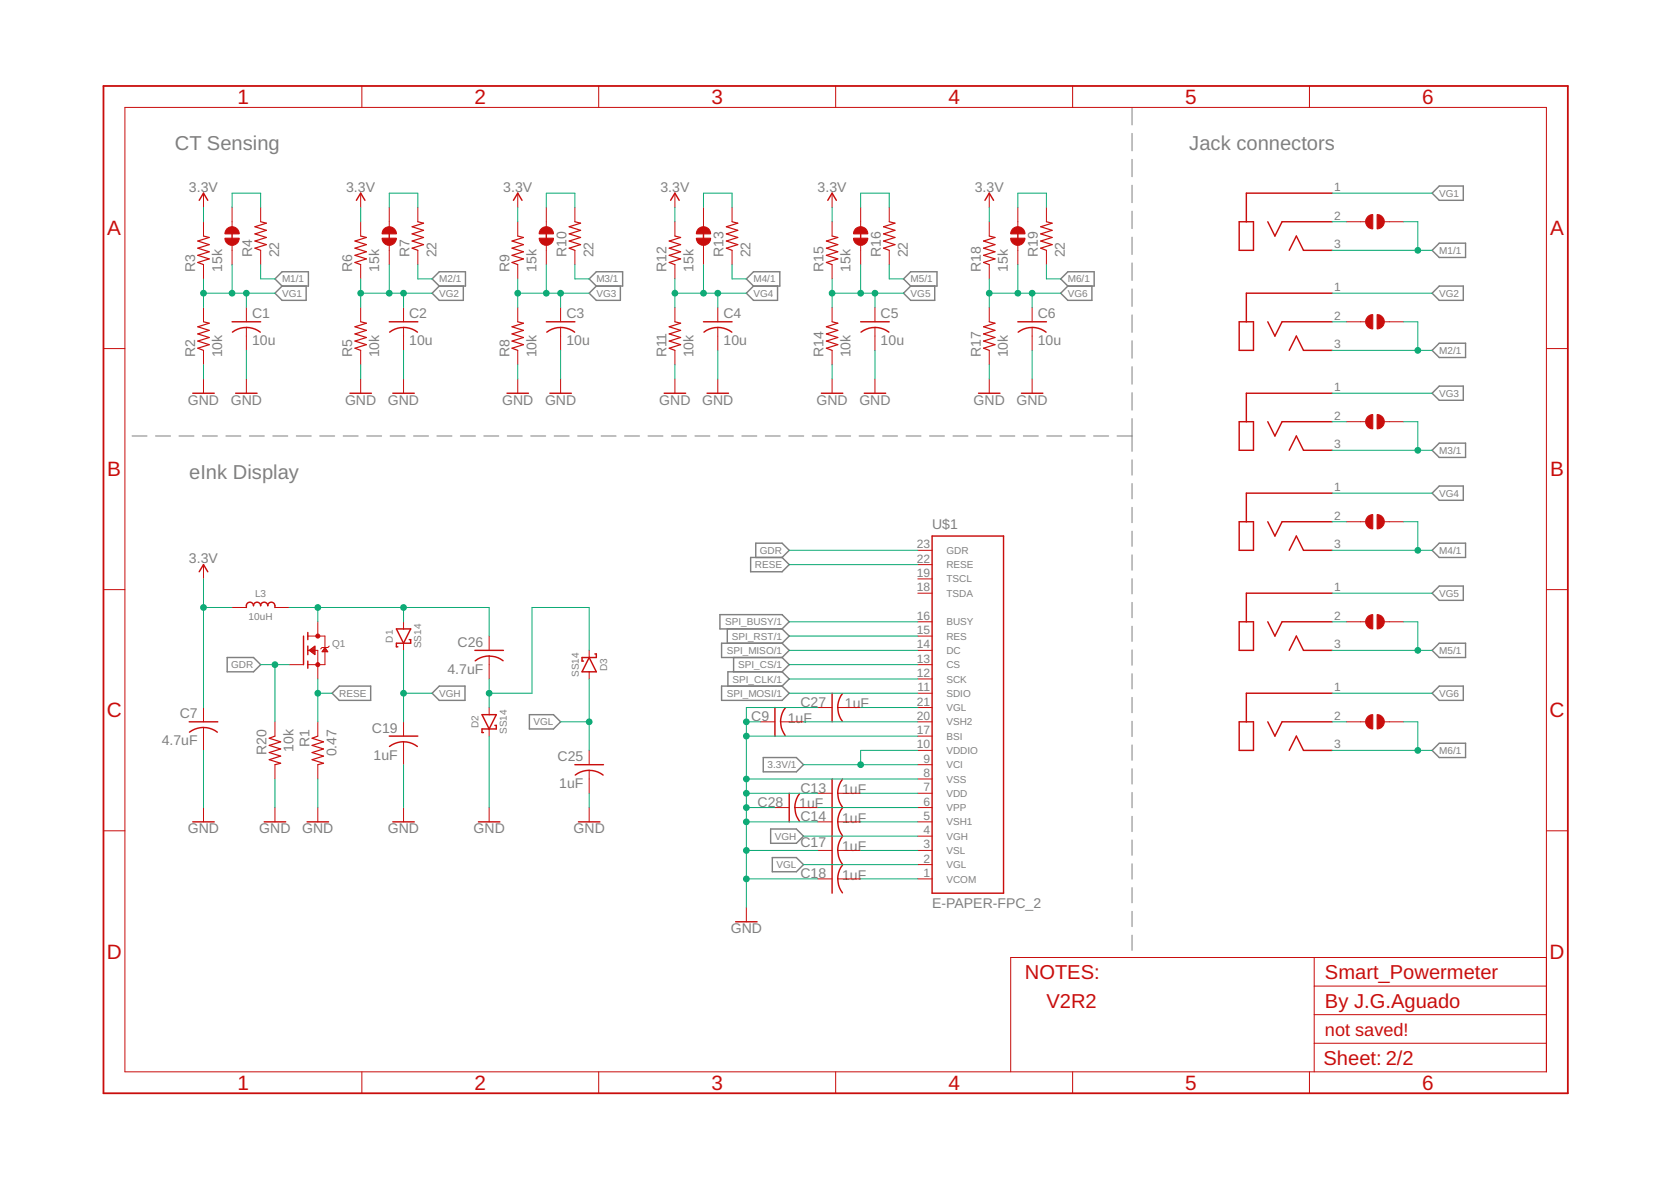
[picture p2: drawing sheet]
<svg xmlns="http://www.w3.org/2000/svg" width="297mm" height="210mm" viewBox="0 0 297 210" stroke-linecap="round" stroke-linejoin="round" font-family="sans-serif">
<g fill="none" stroke="#808080" stroke-width=".18">
<path d="M201.2 19.1v3.1M201.2 23.7v3.1M201.2 28.3v3.1M201.2 32.9v3.1M201.2 37.5v3.1M201.2 42.1v3.1M201.2 46.7v3.1M201.2 51.4v3.1M201.2 56v3.1M23.5 77.5h2.6M27.6 77.5h2.7M31.8 77.5h2.7"/>
<path d="M36 77.5h2.7M40.2 77.5h2.6M44.3 77.5h2.7M48.5 77.5h2.7M52.7 77.5h2.6M56.8 77.5h2.7M61 77.5h2.7M65.2 77.5h2.6M69.3 77.5h2.7M73.5 77.5h2.7M77.7 77.5h2.6M81.8 77.5h2.7"/>
<path d="M86 77.5h2.7M90.2 77.5h2.6M94.3 77.5h2.7M98.5 77.5h2.7M102.7 77.5h2.6M106.8 77.5h2.7M111 77.5h2.7M115.2 77.5h2.7M119.4 77.5h2.6M123.5 77.5h2.7M127.7 77.5h2.7M131.9 77.5h2.6"/>
<path d="M136 77.5h2.7M140.2 77.5h2.7M144.4 77.5h2.6M148.5 77.5h2.7M152.7 77.5h2.7M156.9 77.5h2.7M161.1 77.5h2.6M165.2 77.5h2.7M169.4 77.5h2.7M173.6 77.5h2.6M177.7 77.5h2.7M181.9 77.5h2.7"/>
<path d="M186.1 77.5h2.6M190.2 77.5h2.7M194.4 77.5h2.7M198.6 77.5h2.6M201.2 60.6v3.1M201.2 65.2v3.1M201.2 69.8v3.1M201.2 74.4v5.8M201.2 81.7v2.8M201.2 85.9v2.8M201.2 90.2v2.7M201.2 94.4v2.7"/>
<path d="M201.2 98.6v2.7M201.2 102.8v2.8M201.2 107.1v2.7M201.2 111.3v2.7M201.2 115.5v2.7M201.2 119.7v2.7M201.2 124v2.7M201.2 128.2v2.7M201.2 132.4v2.7M201.2 136.6v2.8M201.2 140.8v2.8M201.2 145.1v2.7"/>
<path d="M201.2 149.3v2.7M201.2 153.5v2.8M201.2 157.8v2.7M201.2 162v2.7M201.2 166.2v2.7"/>
</g>
<g fill="none" stroke="#808080" stroke-width=".25">
<path d="M254.6 34.3l1.2-1.2h4.3v2.5h-4.3zM48.9 49.6l1.2-1.3h4.7v2.5h-4.7zM50.1 50.8l-1.2 1.3 1.2 1.3h4.3v-2.6M76.8 49.6l1.3-1.3h4.6v2.5h-4.6zM78.1 50.8l-1.3 1.3 1.3 1.3h4.3v-2.6M104.7 49.6l1.3-1.3h4.7v2.5h-4.7zM106 50.8l-1.3 1.3 1.3 1.3h4.3v-2.6M132.7 49.6l1.2-1.3h4.7v2.5h-4.7zM133.9 50.8l-1.2 1.3 1.2 1.3h4.3v-2.6M160.6 49.6l1.3-1.3h4.7v2.5h-4.7zM161.9 50.8l-1.3 1.3 1.3 1.3h4.3v-2.6M188.6 49.6l1.2-1.3h4.7v2.5h-4.7z"/>
<path d="M189.8 50.8l-1.2 1.3 1.2 1.3h4.3v-2.6M254.6 52.1l1.2-1.3h4.3v2.6h-4.3zM254.6 44.5l1.2-1.3h4.7v2.6h-4.7zM254.6 69.9l1.2-1.3h4.3v2.5h-4.3zM254.6 62.3l1.2-1.3h4.7v2.5h-4.7zM133.4 99.1h5.6l1.3 1.3-1.3 1.2h-5.6zM134.3 99.1v-2.6h4.7l1.3 1.3-1.3 1.3M254.6 87.7l1.2-1.3h4.3v2.5h-4.3zM254.6 80l1.2-1.2h4.7v2.5h-4.7zM254.6 97.8l1.2-1.3h4.7v2.6h-4.7zM40.4 116.9h4.7l1.2 1.2-1.2 1.3h-4.7zM128 109.2h11l1.3 1.3-1.3 1.3h-11z"/>
<path d="M129.3 111.8v2.5M130.4 116.9v2.5M139 114.3h-10.7v2.6h10.7M139 116.9l1.3 1.2-1.3 1.3M139 119.4h-9.6v2.5M139 111.8l1.3 1.3-1.3 1.2M139 114.3l1.3 1.3-1.3 1.3M139 119.4l1.3 1.3-1.3 1.2M254.6 105.4l1.2-1.2h4.3v2.5h-4.3zM254.6 115.6l1.2-1.3h4.7v2.6h-4.7zM59 123.2l1.3-1.3h5.6v2.6h-5.6zM78.1 121.9h4.6v2.6h-4.6l-1.3-1.3z"/>
<path d="M94.1 127h4.3l1.3 1.3-1.3 1.3h-4.3zM128.3 121.9h10.7l1.3 1.3-1.3 1.3h-10.7zM135.7 134.6h5.9l1.2 1.3-1.2 1.3h-5.9zM254.6 123.2l1.2-1.3h4.3v2.6h-4.3zM254.6 133.4l1.2-1.3h4.7v2.5h-4.7zM137 147.3h4.6l1.2 1.3-1.2 1.3h-4.6zM137.3 152.4h4.3l1.2 1.3-1.2 1.2h-4.3z"/>
</g>
<g fill="none" stroke="#c90d0c" stroke-width=".25">
<path d="M35.4 35.6l.8-1.3 .7 1.3M63.4 35.6l.7-1.3 .8 1.3M91.3 35.6l.7-1.3 .8 1.3M119.2 35.6l.8-1.3 .7 1.3M147.2 35.6l.7-1.3 .8 1.3M175.1 35.6l.8-1.3 .7 1.3M220.3 39.4h2.5v5.1h-2.5zM225.4 39.4l1.2 2.6 1.3-2.6h8.9M236.8 34.3h-15.2v5.1M41.3 57.2h5M41.3 40.9v1.8M43.8 58.2a4.2 4.2 0 0 1 2.5 .8"/>
<path d="M43.8 58.2a3.9 3.9 0 0 0-2.5 .8M69.2 57.2h5.1M69.2 40.9v1.8M71.7 58.2a4.2 4.2 0 0 1 2.5 .8M71.7 58.2a3.9 3.9 0 0 0-2.4 .8M97.1 57.2h5.1M97.1 40.9v1.8M99.7 58.2h.5a4.2 4.2 0 0 1 2 .8M99.7 58.2a3.9 3.9 0 0 0-2.5 .8M125.1 57.2h5M125.1 40.9v1.8M127.6 58.2h.5a4.2 4.2 0 0 1 2 .8"/>
<path d="M127.6 58.2a3.9 3.9 0 0 0-2.5 .8M153 57.2h5.1M153 40.9v1.8M155.5 58.2a4.2 4.2 0 0 1 2.5 .8M155.5 58.2a3.9 3.9 0 0 0-2.4 .8M180.9 57.2h5.1M180.9 40.9v1.8M183.5 58.2a4.2 4.2 0 0 1 2.4 .8M183.5 58.2a3.9 3.9 0 0 0-2.5 .8M220.3 57.2h2.5v5.1h-2.5zM225.4 57.2l1.2 2.5 1.3-2.5h8.9M229.2 44.5l1.2-2.5 1.3 2.5h5.1"/>
<path d="M236.8 52.1h-15.2v5.1M34.3 69.9h3.8M41.9 69.9h3.8M62.2 69.9h3.8M69.8 69.9h3.8M90.1 69.9h3.8M97.7 69.9h3.9M118.1 69.9h3.8M125.7 69.9h3.8M146 69.9h3.8M153.6 69.9h3.8M173.9 69.9h3.9"/>
<path d="M181.6 69.9h3.8M220.3 75h2.5v5h-2.5zM225.4 75l1.2 2.5 1.3-2.5h8.9M229.2 62.3l1.2-2.6 1.3 2.6h5.1M236.8 69.9h-15.2v5.1M165.7 95.3h12.7v63.4h-12.7zM220.3 92.7h2.5v5.1h-2.5zM225.4 92.7l1.2 2.6 1.3-2.6h8.9M229.2 80l1.2-2.5 1.3 2.5h5.1M229.2 97.8l1.2-2.5 1.3 2.5h5.1M236.8 87.7h-15.2v5M35.4 101.6l.8-1.2 .7 1.2"/>
<path d="M43.8 108a.66 .66 0 0 1 .4-.9 .66 .66 0 0 1 .9 .6 .63 .63 0 0 1 .6-.7 .63 .63 0 0 1 .6 .7 .63 .63 0 0 1 .7-.7 .63 .63 0 0 1 .6 .7 .67 .67 0 0 1 .8-.7 .67 .67 0 0 1 .5 1M54 113.1v5M54.7 112.4v1.3M54.7 114.8v1.6M54.7 117.5v1.3M70.5 111.8h2.5l-1.3 2.5zM72.7 113.7h.3v.6h-2.5v.7h.2M84.4 115.6h5.1M87 116.6a4 4 0 0 0-2.5 .9M87 116.6a3.9 3.9 0 0 1 2.4 .8M104.7 116.9l1.3 2.5h-2.5zM105.7 116.2h.3v.7h-2.5v.6h.2"/>
<path d="M220.3 110.5h2.5v5.1h-2.5zM225.4 110.5l1.2 2.6 1.3-2.6h8.9M229.2 115.6l1.2-2.5 1.3 2.5h5.1M236.8 105.4h-15.2v5.1M33.6 128.3h5.1M36.2 129.3h-.6a4.2 4.2 0 0 0-1.9 .8M36.2 129.3a3.9 3.9 0 0 1 2.4 .8M69.2 130.8h5.1M71.7 131.8l-.5 .1a4.2 4.2 0 0 0-2 .8M71.7 131.8a3.9 3.9 0 0 1 2.5 .9M85.7 127h2.5l-1.2 2.6zM88 128.9h.2v.7h-2.5v.6h.2"/>
<path d="M102.2 135.9h5.1M102.3 137.8a4 4 0 0 1 4.9 0M137.8 125.8v5M138.8 128.3a3.9 3.9 0 0 0 .8 2.4M139.6 125.8a4 4 0 0 0-.9 2.5M147.9 123.2v5.1M147.9 138.5v20.2M149.8 138.5a4 4 0 0 0 0 4.9M149.8 123.3a4 4 0 0 0 0 4.9M220.3 128.3h2.5v5.1h-2.5zM225.4 128.3l1.2 2.5 1.3-2.5h8.9M229.2 133.4l1.2-2.6 1.3 2.6h5.1"/>
<path d="M236.8 123.2h-15.2v5.1M34.3 146.1h3.8M47 146.1h3.8M54.6 146.1h3.8M69.8 146.1h3.8M85 146.1h3.9M102.8 146.1h3.8M140.3 141v5.1M141.3 143.5a3.9 3.9 0 0 0 .8 2.5M142.2 141a4 4 0 0 0-.9 2.5M149.8 143.6a4 4 0 0 0 0 4.9M149.8 148.7a4 4 0 0 0 0 4.9"/>
<path d="M149.8 153.7a4 4 0 0 0 0 5M130.8 163.8h3.8"/>
</g>
<g fill="none" stroke="#c90d0c" stroke-width=".18">
<path d="M22.2 19.1h252.7v171.4h-252.7zM64.3 15.3v3.8M106.4 15.3v3.8M148.5 15.3v3.8M190.7 15.3v3.8M232.8 15.3v3.8M36.2 34.3v2.6M36.2 39.4v2.6M41.3 36.9v3.4M46.3 36.9v2.5M64.1 34.3v2.6M64.1 39.4v2.6"/>
<path d="M69.2 36.9v3.4M74.3 36.9v2.5M92 34.3v2.6M92 39.4v2.6M97.1 36.9v3.4M102.2 36.9v2.5M120 34.3v2.6M120 39.4v2.6M125.1 36.9v3.4M130.1 36.9v2.5M147.9 34.3v2.6M147.9 39.4v2.6"/>
<path d="M153 36.9v3.4M158.1 36.9v2.5M175.9 34.3v2.6M175.9 39.4v2.6M180.9 36.9v3.4M186 36.9v2.5M239.3 39.4h3.5M246.1 39.4h3.4M36.2 47v2.6M36.2 54.7v2.5M41.3 43.6v3.4M43.8 54.7v2.5"/>
<path d="M43.8 58.2v4.1M46.3 44.5v2.5M64.1 47v2.6M64.1 54.7v2.5M69.2 43.6v3.4M71.7 54.7v2.5M71.7 58.2v4.1M74.3 44.5v2.5M92 47v2.6M92 54.7v2.5M97.1 43.6v3.4M99.7 54.7v2.5"/>
<path d="M99.7 58.2v4.1M102.2 44.5v2.5M120 47v2.6M120 54.7v2.5M125.1 43.6v3.4M127.6 54.7v2.5M127.6 58.2v4.1M130.1 44.5v2.5M147.9 47v2.6M147.9 54.7v2.5M153 43.6v3.4M155.5 54.7v2.5"/>
<path d="M155.5 58.2v4.1M158.1 44.5v2.5M175.9 47v2.6M175.9 54.7v2.5M180.9 43.6v3.4M183.5 54.7v2.5M183.5 58.2v4.1M186 44.5v2.5M239.3 57.2h3.5M246.1 57.2h3.4M18.4 62h3.8M36.2 62.3v2.5"/>
<path d="M36.2 67.4v2.5M43.8 67.4v2.5M64.1 62.3v2.5M64.1 67.4v2.5M71.7 67.4v2.5M92 62.3v2.5M92 67.4v2.5M99.7 67.4v2.5M120 62.3v2.5M120 67.4v2.5M127.6 67.4v2.5M147.9 62.3v2.5"/>
<path d="M147.9 67.4v2.5M155.5 67.4v2.5M175.9 62.3v2.5M175.9 67.4v2.5M183.5 67.4v2.5M239.3 75h3.5M246.1 75h3.4M274.9 62h3.8M163.2 97.8h2.5M239.3 92.7h3.5M246.1 92.7h3.4M18.4 104.8h3.8"/>
<path d="M36.2 100.4v2.5M41.3 108h2.5M48.9 108h2.5M51.4 118.1h2.6M54.7 115.6h1.8v5.1M54.7 113.1h3.1v5h-3.1M55 115.6l1-.8v1.6zM55 115.5h1M55.1 115.7h.9M55.2 115.4h.8M55.2 115.8h.8M55.3 115.3h.7"/>
<path d="M55.4 115.9h.6M55.5 115.2h.5M55.6 116h.4M55.7 115.1h.3M55.7 116.2h.3M55.8 115h.2M55.9 116.3h.1M56.5 110.5v2.6M57.3 115.8h.9M57.4 115.7h.7M57.4 115.5h.7M57.5 115.4h.5"/>
<path d="M57.6 115.3h.3M57.7 115.2h.1M57.8 115.1l.5 .7h-1zM58.5 114.8l-.2 .3h-1l-.3 .2M71.7 110.5v1.3M71.7 114.3v1.3M87 113.1v2.5M87 116.6v4.1M104.7 115.6v1.3M104.7 119.4v1.3M163.2 115.6h2.5M163.2 118.1h2.5"/>
<path d="M163.2 113.1h2.5M163.2 100.4h2.5M163.2 102.9h2.5M163.2 105.4h2.5M163.2 110.5h2.5M239.3 110.5h3.5M246.1 110.5h3.4M274.9 104.8h3.8M36.2 125.8v2.5M36.2 129.3v4.1M48.9 128.3v2.5M48.9 135.9v2.6"/>
<path d="M56.5 128.3v2.5M56.5 135.9v2.6M71.7 128.3v2.5M71.7 131.8v4.1M87 125.8v1.2M87 129.6v1.2M104.7 133.4v2.5M104.7 136.9v4.1M135.2 128.3h2.6M138.8 128.3h4M145.4 125.8h2.5M148.9 125.8h4.1"/>
<path d="M163.2 128.3h2.5M163.2 125.8h2.5M163.2 130.8h2.5M163.2 120.7h2.5M163.2 123.2h2.5M163.2 133.4h2.5M163.2 135.9h2.5M163.2 138.5h2.5M239.3 128.3h3.5M246.1 128.3h3.4M18.4 147.7h3.8M36.2 143.5v2.6"/>
<path d="M48.9 143.5v2.6M56.5 143.5v2.6M71.7 143.5v2.6M87 143.5v2.6M104.7 143.5v2.6M137.8 143.5h2.5M141.3 143.5h4.1M145.4 141h2.5M145.4 146.1h2.5M145.4 151.2h2.5M145.4 156.2h2.5M148.9 141h4.1"/>
<path d="M148.9 146.1h4.1M148.9 151.2h4.1M148.9 156.2h4.1M163.2 141h2.5M163.2 146.1h2.5M163.2 151.2h2.5M163.2 156.2h2.5M163.2 143.5h2.5M163.2 148.6h2.5M163.2 153.7h2.5M274.9 147.7h3.8M132.7 161.3v2.5"/>
<path d="M233.6 170.2v20.3M233.6 175.3h41.3M274.9 170.2h-95.2v20.3M64.3 190.5v3.8M106.4 190.5v3.8M148.5 190.5v3.8M190.7 190.5v3.8M232.8 190.5v3.8M233.6 185.4h41.3M233.6 180.3h41.3"/>
</g>
<g fill="none" stroke="#c90d0c" stroke-width=".21">
<path d="M46.3 39.4l1 .3-2 .6 2 .6-2 .7 2 .6-2 .6 2 .7-2 .6 1 .4M74.3 39.4l1 .3-2 .6 2 .6-2 .7 2 .6-2 .6 2 .7-2 .6 1 .4M102.2 39.4l1 .3-2 .6 2 .6-2 .7 2 .6-2 .6 2 .7-2 .6 1 .4M130.1 39.4l1 .3-2 .6 2 .6-2 .7 2 .6-2 .6 2 .7-2 .6 1 .4M158.1 39.4l1 .3-2 .6 2 .6-2 .7 2 .6-2 .6 2 .7-2 .6 1 .4M186 39.4l1 .3-2 .6 2 .6-2 .7 2 .6-2 .6 2 .7-2 .6 1 .4M36.2 57.2l1 .2-2 .7 2 .6-2 .7 2 .6-2 .6 2 .7-2 .6 1 .4M36.2 42l1 .2-2 .6 2 .7-2 .6 2 .6-2 .7 2 .6-2 .7 1 .3M64.1 57.2l1 .2-2 .7 2 .6-2 .7 2 .6-2 .6 2 .7-2 .6 1 .4M64.1 42l1 .2-2 .6 2 .7-2 .6 2 .6-2 .7 2 .6-2 .7 1 .3M92 57.2l1 .2-2 .7 2 .6-2 .7 2 .6-2 .6 2 .7-2 .6 1 .4M92 42l1 .2-2 .6 2 .7-2 .6 2 .6-2 .7 2 .6-2 .7 1 .3"/>
<path d="M120 57.2l1 .2-2 .7 2 .6-2 .7 2 .6-2 .6 2 .7-2 .6 1 .4M120 42l1 .2-2 .6 2 .7-2 .6 2 .6-2 .7 2 .6-2 .7 1 .3M147.9 57.2l1 .2-2 .7 2 .6-2 .7 2 .6-2 .6 2 .7-2 .6 1 .4M147.9 42l1 .2-2 .6 2 .7-2 .6 2 .6-2 .7 2 .6-2 .7 1 .3M175.9 57.2l1 .2-2.1 .7 2.1 .6-2.1 .7 2.1 .6-2.1 .6 2.1 .7-2.1 .6 1.1 .4M175.9 42l1 .2-2.1 .6 2.1 .7-2.1 .6 2.1 .6-2.1 .7 2.1 .6-2.1 .7 1.1 .3M48.9 130.8l-1 .4 2 .6-2 .7 2 .6-2 .7 2 .6-2 .6 2 .7-1 .2M56.5 130.8l-1 .4 2 .6-2 .7 2 .6-2 .7 2 .6-2 .6 2 .7-1 .2"/>
</g>
<g fill="#c90d0c" stroke="#c90d0c" stroke-width=".18">
<path d="M40.3 40.7l.5-.3 .5-.1v1.3h-1.3v-.5z" fill-rule="evenodd"/>
<path d="M41.3 40.3a1.26 1.26 0 0 1 1.2 1.3h-1.2z" fill-rule="evenodd"/>
<path d="M40 42.3h2.5a1.27 1.27 0 0 1-1.2 1.3 1.27 1.27 0 0 1-1.3-1.3z" fill-rule="evenodd"/>
<path d="M68.3 40.7l.5-.3 .4-.1v1.3h-1.3l.1-.5z" fill-rule="evenodd"/>
<path d="M69.2 40.3a1.26 1.26 0 0 1 1.3 1.3h-1.3z" fill-rule="evenodd"/>
<path d="M67.9 42.3h2.6a1.27 1.27 0 0 1-1.3 1.3 1.27 1.27 0 0 1-1.3-1.3z" fill-rule="evenodd"/>
<path d="M96.2 40.7l.5-.3 .4-.1v1.3h-1.3l.1-.5z" fill-rule="evenodd"/>
<path d="M97.1 40.3a1.23 1.23 0 0 1 1.3 1.3h-1.3z" fill-rule="evenodd"/>
<path d="M95.8 42.3h2.6a1.27 1.27 0 0 1-1.3 1.3 1.27 1.27 0 0 1-1.3-1.3z" fill-rule="evenodd"/>
<path d="M124.1 40.7l.5-.3 .5-.1v1.3h-1.3v-.5z" fill-rule="evenodd"/>
<path d="M125.1 40.3a1.23 1.23 0 0 1 1.2 1.3h-1.2z" fill-rule="evenodd"/>
<path d="M123.8 42.3h2.5a1.27 1.27 0 0 1-1.2 1.3 1.27 1.27 0 0 1-1.3-1.3z" fill-rule="evenodd"/>
<path d="M152.1 40.7l.5-.3 .4-.1v1.3h-1.3l.1-.5z" fill-rule="evenodd"/>
<path d="M153 40.3a1.23 1.23 0 0 1 1.3 1.3h-1.3z" fill-rule="evenodd"/>
<path d="M151.7 42.3h2.6a1.27 1.27 0 0 1-1.3 1.3 1.27 1.27 0 0 1-1.3-1.3z" fill-rule="evenodd"/>
<path d="M180 40.7l.5-.3 .4-.1v1.3h-1.2v-.5z" fill-rule="evenodd"/>
<path d="M180.9 40.3a1.26 1.26 0 0 1 1.3 1.3h-1.3z" fill-rule="evenodd"/>
<path d="M179.7 42.3h2.5a1.27 1.27 0 0 1-1.3 1.3 1.27 1.27 0 0 1-1.2-1.3z" fill-rule="evenodd"/>
<path d="M243.1 38.6l.5-.4 .4-.1v2.6a1.27 1.27 0 0 1-1.1-.8 1.27 1.27 0 0 1 .2-1.3z" fill-rule="evenodd"/>
<path d="M244.8 38.1a1.27 1.27 0 0 1 1.3 1.3 1.27 1.27 0 0 1-1.3 1.3z" fill-rule="evenodd"/>
<path d="M243.1 56.3l.5-.3 .4-.1v2.6a1.27 1.27 0 0 1-1.1-.8 1.27 1.27 0 0 1 .2-1.4z" fill-rule="evenodd"/>
<path d="M244.8 55.9a1.27 1.27 0 0 1 1.3 1.3 1.27 1.27 0 0 1-1.3 1.3z" fill-rule="evenodd"/>
<path d="M243.1 74.1l.5-.3 .4-.1v2.5a1.27 1.27 0 0 1-1.1-.7 1.27 1.27 0 0 1 .2-1.4z" fill-rule="evenodd"/>
<path d="M244.8 73.7a1.27 1.27 0 0 1 1.3 1.3 1.27 1.27 0 0 1-1.3 1.2z" fill-rule="evenodd"/>
<path d="M243.1 91.9l.5-.4h.4v2.5a1.27 1.27 0 0 1-1.1-.8 1.27 1.27 0 0 1 .2-1.3z" fill-rule="evenodd"/>
<path d="M244.8 91.5a1.27 1.27 0 0 1 1.3 1.2 1.27 1.27 0 0 1-1.3 1.3z" fill-rule="evenodd"/>
<path d="M243.1 109.7l.5-.4 .4-.1v2.6a1.27 1.27 0 0 1-1.1-.8 1.27 1.27 0 0 1 .2-1.3z" fill-rule="evenodd"/>
<path d="M244.8 109.2a1.27 1.27 0 0 1 1.3 1.3 1.27 1.27 0 0 1-1.3 1.3z" fill-rule="evenodd"/>
<path d="M243.1 127.4l.5-.3 .4-.1v2.6a1.27 1.27 0 0 1-1.1-.8 1.27 1.27 0 0 1 .2-1.4z" fill-rule="evenodd"/>
<path d="M244.8 127a1.27 1.27 0 0 1 1.3 1.3 1.27 1.27 0 0 1-1.3 1.3z" fill-rule="evenodd"/>
<circle cx="56.5" cy="118.1" r=".36"/>
<circle cx="56.5" cy="113.1" r=".36"/>
</g>
<path d="M18.4 15.3h260.3v179h-260.3z" fill="none" stroke="#c90d0c" stroke-width=".32"/>
<g fill="none" stroke="#0dab76" stroke-width=".18">
<path d="M36.2 36.9v2.5M41.3 36.9v-2.6h5v2.6M64.1 36.9v2.5M69.2 36.9v-2.6h5.1v2.6M92 36.9v2.5M97.1 36.9v-2.6h5.1v2.6M120 36.9v2.5M125.1 36.9v-2.6h5v2.6M147.9 36.9v2.5M153 36.9v-2.6h5.1v2.6M175.9 36.9v2.5M180.9 36.9v-2.6h5.1v2.6"/>
<path d="M236.8 34.3h17.8M236.8 39.4h2.5M249.5 39.4h2.5v5.1M36.2 49.6v5.1M36.2 52.1h12.7M41.3 47v5.1M43.8 52.1v2.6M46.3 47v2.6h2.6M64.1 49.6v5.1M64.1 52.1h12.7M69.2 47v5.1M71.7 52.1v2.6"/>
<path d="M74.3 47v2.6h2.5M92 49.6v5.1M92 52.1h12.7M97.1 47v5.1M99.7 52.1v2.6M102.2 47v2.6h2.5M120 49.6v5.1M120 52.1h12.7M125.1 47v5.1M127.6 52.1v2.6M130.1 47v2.6h2.6M147.9 49.6v5.1"/>
<path d="M147.9 52.1h12.7M153 47v5.1M155.5 52.1v2.6M158.1 47v2.6h2.5M175.9 49.6v5.1M175.9 52.1h12.7M180.9 47v5.1M183.5 52.1v2.6M186 47v2.6h2.6M236.8 52.1h17.8M236.8 44.5h17.8M236.8 57.2h2.5"/>
<path d="M249.5 57.2h2.5v5.1M36.2 64.8v2.6M43.8 62.3v5.1M64.1 64.8v2.6M71.7 62.3v5.1M92 64.8v2.6M99.7 62.3v5.1M120 64.8v2.6M127.6 62.3v5.1M147.9 64.8v2.6M155.5 62.3v5.1M175.9 64.8v2.6"/>
<path d="M183.5 62.3v5.1M236.8 62.3h17.8M236.8 69.9h17.8M236.8 75h2.5M249.5 75h2.5v5M140.3 97.8h22.9M236.8 80h17.8M236.8 87.7h17.8M236.8 97.8h17.8M236.8 92.7h2.5M249.5 92.7h2.5v5.1M36.2 102.9v22.9"/>
<path d="M36.2 108h5.1M46.3 118.1h5.1M48.9 118.1v10.2M51.4 108h35.6v5.1M56.5 108v2.5M71.7 108v2.5M71.7 115.6v12.7M104.7 115.6v-7.6h-10.1v15.2h-7.6M140.3 115.6h22.9M140.3 110.5h22.9M140.3 118.1h22.9M140.3 113.1h22.9"/>
<path d="M140.3 100.4h22.9M236.8 105.4h17.8M236.8 115.6h17.8M236.8 110.5h2.5M249.5 110.5h2.5v5.1M36.2 133.4v10.1M48.9 138.5v5M56.5 120.7v7.6M56.5 138.5v5M56.5 123.2h2.5M71.7 135.9v7.6M71.7 123.2h5.1"/>
<path d="M87 120.7v5.1M87 130.8v12.7M99.7 128.3h5M104.7 120.7v12.7M132.7 128.3h2.5M132.7 130.8h30.5M132.7 138.5h30.5M140.3 123.2h22.9M140.3 120.7h22.9M142.8 128.3h20.4M142.8 135.9h20.4M145.4 125.8h-12.7v35.5"/>
<path d="M153 125.8h10.2M163.2 133.4h-10.2v2.5M236.8 128.3h2.5M236.8 123.2h17.8M236.8 133.4h17.8M249.5 128.3h2.5v5.1M104.7 141v2.5M132.7 146.1h12.7M132.7 151.2h12.7M132.7 156.2h12.7M132.7 141h12.7M132.7 143.5h5.1"/>
<path d="M142.8 148.6h20.4M142.8 153.7h20.4M145.4 143.5h17.8M153 146.1h10.2M153 151.2h10.2M153 156.2h10.2M153 141h10.2"/>
</g>
<g fill="#0dab76" stroke="#0dab76" stroke-width=".18">
<circle cx="132.7" cy="151.2" r=".51"/>
<circle cx="132.7" cy="156.2" r=".51"/>
<circle cx="132.7" cy="130.8" r=".51"/>
<circle cx="132.7" cy="138.5" r=".51"/>
<circle cx="132.7" cy="128.3" r=".51"/>
<circle cx="132.7" cy="141" r=".51"/>
<circle cx="132.7" cy="146.1" r=".51"/>
<circle cx="132.7" cy="143.5" r=".51"/>
<circle cx="36.2" cy="52.1" r=".51"/>
<circle cx="43.8" cy="52.1" r=".51"/>
<circle cx="41.3" cy="52.1" r=".51"/>
<circle cx="252" cy="44.5" r=".51"/>
<circle cx="64.1" cy="52.1" r=".51"/>
<circle cx="71.7" cy="52.1" r=".51"/>
<circle cx="69.2" cy="52.1" r=".51"/>
<circle cx="252" cy="62.3" r=".51"/>
<circle cx="92" cy="52.1" r=".51"/>
<circle cx="99.7" cy="52.1" r=".51"/>
<circle cx="97.1" cy="52.1" r=".51"/>
<circle cx="252" cy="80" r=".51"/>
<circle cx="120" cy="52.1" r=".51"/>
<circle cx="127.6" cy="52.1" r=".51"/>
<circle cx="125.1" cy="52.1" r=".51"/>
<circle cx="252" cy="97.8" r=".51"/>
<circle cx="147.9" cy="52.1" r=".51"/>
<circle cx="155.5" cy="52.1" r=".51"/>
<circle cx="153" cy="52.1" r=".51"/>
<circle cx="252" cy="115.6" r=".51"/>
<circle cx="175.9" cy="52.1" r=".51"/>
<circle cx="183.5" cy="52.1" r=".51"/>
<circle cx="180.9" cy="52.1" r=".51"/>
<circle cx="252" cy="133.4" r=".51"/>
<circle cx="36.2" cy="108" r=".51"/>
<circle cx="153" cy="135.9" r=".51"/>
<circle cx="71.7" cy="123.2" r=".51"/>
<circle cx="104.7" cy="128.3" r=".51"/>
<circle cx="48.9" cy="118.1" r=".51"/>
<circle cx="56.5" cy="123.2" r=".51"/>
<circle cx="87" cy="123.2" r=".51"/>
<circle cx="56.5" cy="108" r=".51"/>
<circle cx="71.7" cy="108" r=".51"/>
</g>
<g font-size="3.7" fill="#c90d0c">
<text x="42.2" y="18.5">1</text>
<text x="84.4" y="18.5">2</text>
<text x="126.5" y="18.5">3</text>
<text x="168.6" y="18.5">4</text>
<text x="210.7" y="18.5">5</text>
<text x="252.8" y="18.5">6</text>
<text x="19.1" y="41.8">A</text>
<text x="275.6" y="41.8">A</text>
<text x="19.1" y="84.7">B</text>
<text x="275.6" y="84.7">B</text>
<text x="19" y="127.5">C</text>
<text x="275.5" y="127.5">C</text>
<text x="19" y="170.4">D</text>
<text x="275.5" y="170.4">D</text>
<text x="42.2" y="193.7">1</text>
<text x="84.4" y="193.7">2</text>
<text x="126.5" y="193.7">3</text>
<text x="168.6" y="193.7">4</text>
<text x="210.7" y="193.7">5</text>
<text x="252.8" y="193.7">6</text>
</g>
<g font-size="3.6" fill="#808080">
<text x="31.1" y="26.7">CT Sensing</text>
<text x="211.4" y="26.7">Jack connectors</text>
<text x="33.6" y="85.1">eInk Display</text>
</g>
<g font-size="3.6" fill="#c90d0c">
<text x="182.2" y="174">NOTES:</text>
<text x="235.5" y="174">Smart_Powermeter</text>
<text x="186" y="179.1">V2R2</text>
<text x="235.5" y="179.1">By J.G.Aguado</text>
<text x="235.3" y="189.4">Sheet: 2/2</text>
</g>
<text font-size="3.2" fill="#c90d0c" x="235.5" y="184.2">not saved!</text>
<g font-size="2.5" fill="#808080">
<text x="33.6" y="34.1">3.3V</text>
<text x="61.5" y="34.1">3.3V</text>
<text x="89.5" y="34.1">3.3V</text>
<text x="117.4" y="34.1">3.3V</text>
<text x="145.3" y="34.1">3.3V</text>
<text x="173.3" y="34.1">3.3V</text>
<text x="44.8" y="45.8" transform="rotate(-90 44.8 45.8)">R4</text>
<text x="49.6" y="45.8" transform="rotate(-90 49.6 45.8)">22</text>
<text x="72.8" y="45.8" transform="rotate(-90 72.8 45.8)">R7</text>
<text x="77.6" y="45.8" transform="rotate(-90 77.6 45.8)">22</text>
<text x="100.7" y="45.8" transform="rotate(-90 100.7 45.8)">R10</text>
<text x="105.5" y="45.8" transform="rotate(-90 105.5 45.8)">22</text>
<text x="128.6" y="45.8" transform="rotate(-90 128.6 45.8)">R13</text>
<text x="133.4" y="45.8" transform="rotate(-90 133.4 45.8)">22</text>
<text x="156.6" y="45.8" transform="rotate(-90 156.6 45.8)">R16</text>
<text x="161.4" y="45.8" transform="rotate(-90 161.4 45.8)">22</text>
<text x="184.5" y="45.8" transform="rotate(-90 184.5 45.8)">R19</text>
<text x="189.3" y="45.8" transform="rotate(-90 189.3 45.8)">22</text>
<text x="34.7" y="48.3" transform="rotate(-90 34.7 48.3)">R3</text>
<text x="39.5" y="48.3" transform="rotate(-90 39.5 48.3)">15k</text>
<text x="62.6" y="48.3" transform="rotate(-90 62.6 48.3)">R6</text>
<text x="67.4" y="48.3" transform="rotate(-90 67.4 48.3)">15k</text>
<text x="90.5" y="48.3" transform="rotate(-90 90.5 48.3)">R9</text>
<text x="95.3" y="48.3" transform="rotate(-90 95.3 48.3)">15k</text>
<text x="118.5" y="48.3" transform="rotate(-90 118.5 48.3)">R12</text>
<text x="123.3" y="48.3" transform="rotate(-90 123.3 48.3)">15k</text>
<text x="146.4" y="48.3" transform="rotate(-90 146.4 48.3)">R15</text>
<text x="151.2" y="48.3" transform="rotate(-90 151.2 48.3)">15k</text>
<text x="174.3" y="48.3" transform="rotate(-90 174.3 48.3)">R18</text>
<text x="179.1" y="48.3" transform="rotate(-90 179.1 48.3)">15k</text>
<text x="44.8" y="56.6">C1</text>
<text x="72.7" y="56.6">C2</text>
<text x="100.7" y="56.6">C3</text>
<text x="128.6" y="56.6">C4</text>
<text x="156.5" y="56.6">C5</text>
<text x="184.5" y="56.6">C6</text>
<text x="34.7" y="63.5" transform="rotate(-90 34.7 63.5)">R2</text>
<text x="39.5" y="63.5" transform="rotate(-90 39.5 63.5)">10k</text>
<text x="44.8" y="61.4">10u</text>
<text x="62.6" y="63.5" transform="rotate(-90 62.6 63.5)">R5</text>
<text x="67.4" y="63.5" transform="rotate(-90 67.4 63.5)">10k</text>
<text x="72.7" y="61.4">10u</text>
<text x="90.5" y="63.5" transform="rotate(-90 90.5 63.5)">R8</text>
<text x="95.3" y="63.5" transform="rotate(-90 95.3 63.5)">10k</text>
<text x="100.7" y="61.4">10u</text>
<text x="118.5" y="63.5" transform="rotate(-90 118.5 63.5)">R11</text>
<text x="123.3" y="63.5" transform="rotate(-90 123.3 63.5)">10k</text>
<text x="128.6" y="61.4">10u</text>
<text x="146.4" y="63.5" transform="rotate(-90 146.4 63.5)">R14</text>
<text x="151.2" y="63.5" transform="rotate(-90 151.2 63.5)">10k</text>
<text x="156.5" y="61.4">10u</text>
<text x="174.3" y="63.5" transform="rotate(-90 174.3 63.5)">R17</text>
<text x="179.1" y="63.5" transform="rotate(-90 179.1 63.5)">10k</text>
<text x="184.5" y="61.4">10u</text>
<text x="33.4" y="71.9">GND</text>
<text x="41" y="71.9">GND</text>
<text x="61.3" y="71.9">GND</text>
<text x="69" y="71.9">GND</text>
<text x="89.3" y="71.9">GND</text>
<text x="96.9" y="71.9">GND</text>
<text x="117.2" y="71.9">GND</text>
<text x="124.8" y="71.9">GND</text>
<text x="145.1" y="71.9">GND</text>
<text x="152.8" y="71.9">GND</text>
<text x="173.1" y="71.9">GND</text>
<text x="180.7" y="71.9">GND</text>
<text x="165.7" y="94">U$1</text>
<text x="33.6" y="100.1">3.3V</text>
<text x="79.5" y="119.8">4.7uF</text>
<text x="81.4" y="115">C26</text>
<text x="142.3" y="125.6">C27</text>
<text x="150.2" y="125.9">1uF</text>
<text x="32" y="127.7">C7</text>
<text x="66.1" y="130.2">C19</text>
<text x="133.5" y="128.2">C9</text>
<text x="140" y="128.4">1uF</text>
<text x="28.7" y="132.5">4.7uF</text>
<text x="47.4" y="134.1" transform="rotate(-90 47.4 134.1)">R20</text>
<text x="52.2" y="133.6" transform="rotate(-90 52.2 133.6)">10k</text>
<text x="55" y="132.8" transform="rotate(-90 55 132.8)">R1</text>
<text x="59.8" y="134.4" transform="rotate(-90 59.8 134.4)">0.47</text>
<text x="66.4" y="135">1uF</text>
<text x="99.1" y="135.3">C25</text>
<text x="99.4" y="140.1">1uF</text>
<text x="134.7" y="143.4">C28</text>
<text x="142.1" y="143.7">1uF</text>
<text x="142.3" y="140.9">C13</text>
<text x="149.7" y="141.1">1uF</text>
<text x="33.4" y="148.1">GND</text>
<text x="46.1" y="148.1">GND</text>
<text x="53.7" y="148.1">GND</text>
<text x="69" y="148.1">GND</text>
<text x="84.2" y="148.1">GND</text>
<text x="102" y="148.1">GND</text>
<text x="142.3" y="145.9">C14</text>
<text x="149.7" y="146.2">1uF</text>
<text x="142.3" y="150.5">C17</text>
<text x="149.7" y="151.3">1uF</text>
<text x="142.3" y="156.1">C18</text>
<text x="149.7" y="156.3">1uF</text>
<text x="165.7" y="161.3">E-PAPER-FPC_2</text>
<text x="129.9" y="165.9">GND</text>
</g>
<g font-size="2.1" fill="#808080">
<text x="237.2" y="34">1</text>
<text x="237.2" y="39.1">2</text>
<text x="237.2" y="44.1">3</text>
<text x="237.2" y="51.8">1</text>
<text x="237.2" y="56.8">2</text>
<text x="237.2" y="61.9">3</text>
<text x="237.2" y="69.5">1</text>
<text x="237.2" y="74.6">2</text>
<text x="237.2" y="79.7">3</text>
<text x="237.2" y="87.3">1</text>
<text x="237.2" y="92.4">2</text>
<text x="163" y="97.5">23</text>
<text x="163" y="100">22</text>
<text x="237.2" y="97.5">3</text>
<text x="163" y="102.5">19</text>
<text x="163" y="105.1">18</text>
<text x="237.2" y="105.1">1</text>
<text x="163" y="110.2">16</text>
<text x="163" y="112.7">15</text>
<text x="237.2" y="110.2">2</text>
<text x="163" y="115.2">14</text>
<text x="163" y="117.8">13</text>
<text x="237.2" y="115.2">3</text>
<text x="163" y="125.4">21</text>
<text x="163" y="120.3">12</text>
<text x="163.1" y="122.9">11</text>
<text x="237.2" y="122.9">1</text>
<text x="163" y="127.9">20</text>
<text x="163" y="130.5">17</text>
<text x="237.2" y="127.9">2</text>
<text x="163" y="133">10</text>
<text x="164.1" y="135.5">9</text>
<text x="237.2" y="133">3</text>
<text x="164.1" y="138.1">8</text>
<text x="164.1" y="140.6">7</text>
<text x="164.1" y="143.2">6</text>
<text x="164.1" y="145.7">5</text>
<text x="164.1" y="148.2">4</text>
<text x="164.1" y="150.8">3</text>
<text x="164.1" y="153.3">2</text>
<text x="164.1" y="155.9">1</text>
</g>
<g font-size="1.8" fill="#808080">
<text x="255.8" y="35">VG1</text>
<text x="255.8" y="45.1">M1/1</text>
<text x="50.1" y="52.7">VG1</text>
<text x="50.1" y="50.2">M1/1</text>
<text x="78.1" y="52.7">VG2</text>
<text x="78.1" y="50.2">M2/1</text>
<text x="106" y="52.7">VG3</text>
<text x="106" y="50.2">M3/1</text>
<text x="133.9" y="52.7">VG4</text>
<text x="133.9" y="50.2">M4/1</text>
<text x="161.9" y="52.7">VG5</text>
<text x="161.9" y="50.2">M5/1</text>
<text x="189.8" y="52.7">VG6</text>
<text x="189.8" y="50.2">M6/1</text>
<text x="255.8" y="52.7">VG2</text>
<text x="255.8" y="62.9">M2/1</text>
<text x="255.8" y="70.5">VG3</text>
<text x="255.8" y="80.7">M3/1</text>
<text x="255.8" y="88.3">VG4</text>
<text x="134.2" y="101">RESE</text>
<text x="135.1" y="98.4">GDR</text>
<text x="168.2" y="98.4">GDR</text>
<text x="168.2" y="101">RESE</text>
<text x="255.8" y="98.4">M4/1</text>
<text x="45.3" y="106.1">L3</text>
<text x="168.2" y="103.5">TSCL</text>
<text x="168.2" y="106.1">TSDA</text>
<text x="255.8" y="106.1">VG5</text>
<text x="44.2" y="110.1">10uH</text>
<text x="128.9" y="111.1">SPI_BUSY/1</text>
<text x="130.1" y="113.7">SPI_RST/1</text>
<text x="168.2" y="111.1">BUSY</text>
<text x="168.2" y="113.7">RES</text>
<text x="41.1" y="118.8">GDR</text>
<text x="59" y="115">Q1</text>
<text x="69.8" y="114.2" transform="rotate(-90 69.8 114.2)">D1</text>
<text x="74.9" y="115.2" transform="rotate(-90 74.9 115.2)">SS14</text>
<text x="107.9" y="119.3" transform="rotate(-90 107.9 119.3)">D3</text>
<text x="129.2" y="116.2">SPI_MISO/1</text>
<text x="131.2" y="118.8">SPI_CS/1</text>
<text x="168.2" y="116.2">DC</text>
<text x="168.2" y="118.8">CS</text>
<text x="255.8" y="116.2">M5/1</text>
<text x="60.3" y="123.8">RESE</text>
<text x="78.1" y="123.8">VGH</text>
<text x="102.9" y="120.3" transform="rotate(-90 102.9 120.3)">SS14</text>
<text x="129.2" y="123.8">SPI_MOSI/1</text>
<text x="130.2" y="121.3">SPI_CLK/1</text>
<text x="168.2" y="121.3">SCK</text>
<text x="168.2" y="123.8">SDIO</text>
<text x="255.8" y="123.8">VG6</text>
<text x="85.1" y="129.4" transform="rotate(-90 85.1 129.4)">D2</text>
<text x="90.1" y="130.5" transform="rotate(-90 90.1 130.5)">SS14</text>
<text x="94.8" y="128.9">VGL</text>
<text x="168.2" y="126.4">VGL</text>
<text x="168.2" y="128.9">VSH2</text>
<text x="168.2" y="131.5">BSI</text>
<text x="136.4" y="136.5">3.3V/1</text>
<text x="168.2" y="134">VDDIO</text>
<text x="168.2" y="136.5">VCI</text>
<text x="255.8" y="134">M6/1</text>
<text x="168.2" y="139.1">VSS</text>
<text x="168.2" y="141.6">VDD</text>
<text x="137.7" y="149.2">VGH</text>
<text x="168.2" y="144.2">VPP</text>
<text x="168.2" y="146.7">VSH1</text>
<text x="168.2" y="149.2">VGH</text>
<text x="138" y="154.3">VGL</text>
<text x="168.2" y="151.8">VSL</text>
<text x="168.2" y="154.3">VGL</text>
<text x="168.2" y="156.9">VCOM</text>
</g>
</svg>
